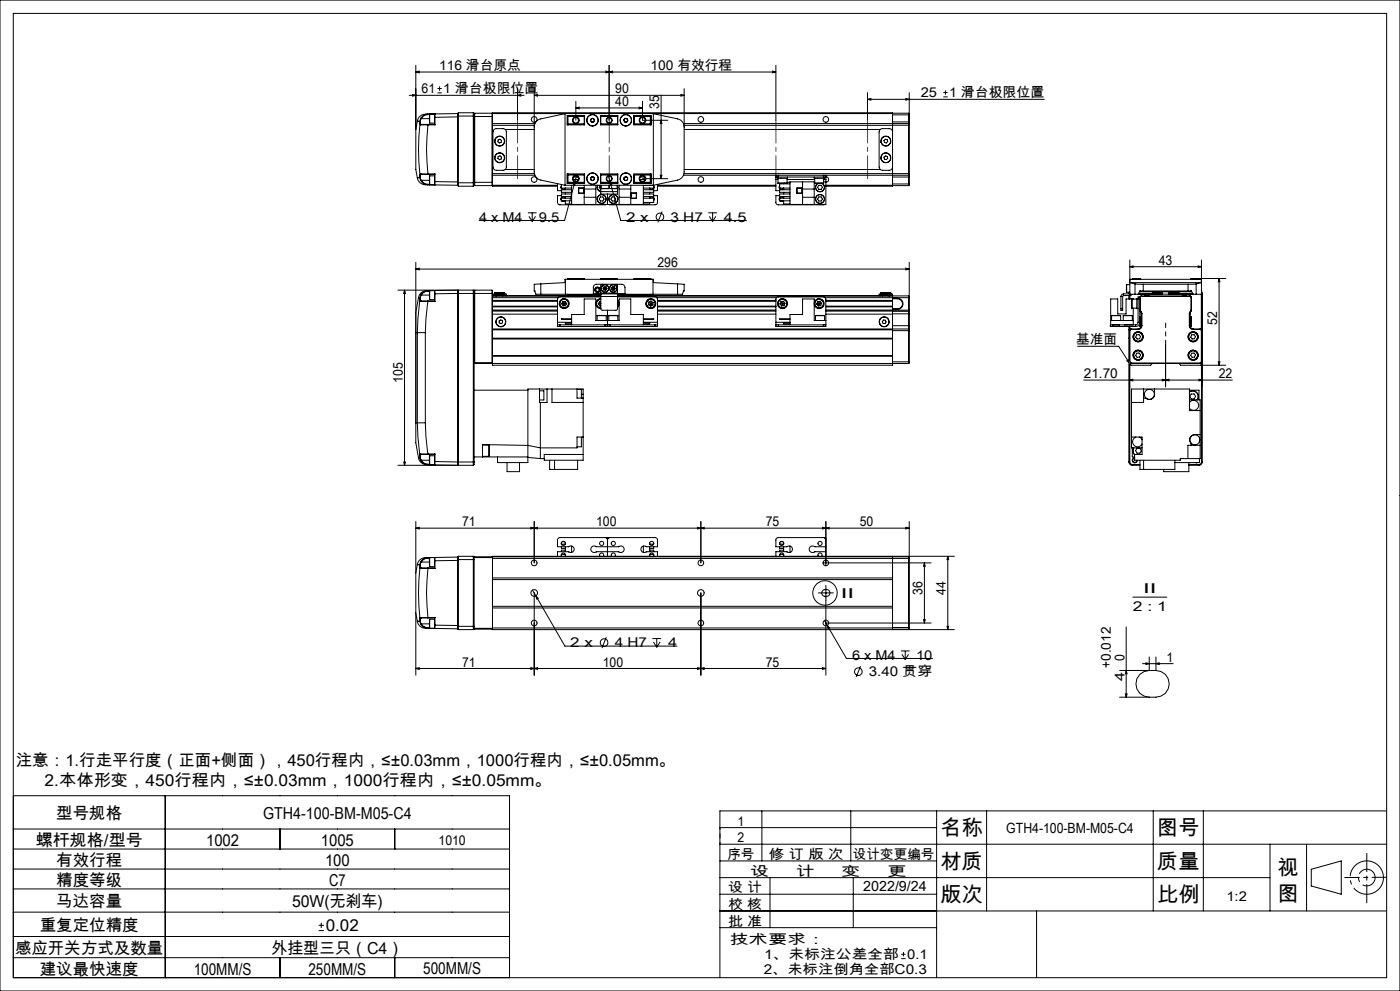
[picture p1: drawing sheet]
<svg xmlns="http://www.w3.org/2000/svg" width="420mm" height="297mm" viewBox="0 0 420 297" stroke-linecap="round" stroke-linejoin="round" font-family="sans-serif">
<g fill="none" stroke="#000" stroke-width=".3">
<path d="M0 0h420v297h-420zM4 4h412v289h-412zM124.7 19.6v19.2M182.7 19.6v16.5M232.8 19.6v16.5M122.8 28.6h34.4M123.8 28.3l.9 .3-.9 .2zM124.7 38.8v12l.5 2.5M124.7 21.6l1.1-.3v.5zM124.7 21.6h108.1M125.2 36.3h.1M125.2 36.3l.7 .1"/>
<path d="M125.2 36.3l-.5 2.5M125.9 36.4l.1 .8M126 37.2a67.5 67.5 0 0 0 0 15.1M126 37.2l.3 .2M126.1 36.4v.7M126.1 36.4h-.2M126.1 37.1l.3 .2M126.1 37.1l-.1 .1M126.2 35.5l-.3 .9M126.2 35.5l.2 .1M126.3 37.4h2.1M126.4 37.3h2"/>
<path d="M126.4 37.3l-.1 .1M126.4 35.6l-.3 .8M126.4 35.6h2.4M127.6 34.2a2.53 2.53 0 0 0-2.4 2.1M128.4 37.4a64.1 64.1 0 0 0 0 14.7M128.4 37.3v.1M128.4 34.2a2.45 2.45 0 0 0-2.2 1.3M128.4 34.2h-.8M128.4 34.2v.2M128.4 34.4l-.9 .1-1.1 1.1M128.4 37.4h2.1M128.4 37.3h2"/>
<path d="M128.8 34.3l-.4 .1M128.9 34.2v2.7M128.9 34.2h1.5v.2M128.9 36.9h1.5M130.4 34.3l.1-.2v1.1M130.4 35.2h.1M130.4 37.3l.1 .1M130.4 34.4v2.9M130.5 35.2v2.2M131.2 27.8h1.3M131.2 26.5h1.3M131.9 25.9v1.3"/>
<path d="M137.3 34v1M137.3 34v.8h4.9M137.3 35v19.5M137.3 35l-6.8 .2M137.3 34l-8.9 .2M137.5 33.8v22M137.5 33.8h4.5M137.5 33.8l-.2 .2M142 33.8v22M142 33.8l.2 .2M142.2 34v.9M142.2 34.9v19.7"/>
<path d="M142.2 34.9h5.5M142.4 33.9v21.7M142.4 33.9h5.2M142.4 33.9l-.2 .2M147.6 33.9v21.7M147.6 33.9l.1 .2M147.7 34v-.2h120.1v.2M147.7 34.1v.8M147.7 34v.1M147.7 34.9v19.7M147.7 37.6h12.6M147.7 37h12.8"/>
<path d="M147.7 34h120.1M148 39.2l-.3 .6M148.2 38.8l.5-.2h2.2a.97 .97 0 0 1 1 .9v10.6a.97 .97 0 0 1-1 .9h-2a1.02 1.02 0 0 1-1-.9v-10.6zM151.6 38.8h8.7M155.3 28.6l.9-.3v.5zM155.3 26.6v9.5M160.3 28.6l1-.3v.5zM160.3 26.6v24.9l.1 1 .6 .8 .7 .5 7.8 1.7M160.3 28.6h44.9M169.5 34.1l-7.8 1.7-1 .9-.4 1.4M169.5 34.1v21.4M169.6 34l-.1 .1"/>
<path d="M170.1 37h.2M170.1 34.6h5.3v2.8h-5.3zM170.3 34.9v2.5M170.3 34.9h5M170.4 34.8v2.5M170.4 37.3h5M170.4 34.8h5M170.4 34.8l-.1 .1M170.5 37.3v.1M172.8 32.3l.9-.2v.5zM172.8 30.4v5.7M172.8 32.3h20"/>
<path d="M175.3 34.8v2.5M175.3 37.1h-5l.1 .2M177.2 36.1l.3 .5M177.4 35.6l-.2 .5M178 35.5l-.6 .1M178 35.5l.3 .5M178.1 36.5l-.6 .1M178.3 36l-.2 .5M180.2 34.6h5.1v2.8h-5.1zM180.2 37.3h5.1M180.2 34.8h5.1M180.2 34.8v2.5"/>
<path d="M180.2 34.9h5M180.2 37.1h5M181.8 21.3l.9 .3-.9 .2zM182.7 21.6l1.1-.3v.5zM185.2 34.8v2.5M187.2 36l.2 .5M187.4 36.5l.6 .1M187.5 35.5l.6 .1M187.5 35.5l-.3 .5M188.1 35.6l.2 .5M188.3 36.1l-.3 .5M190.1 34.6h5.2v2.8h-5.2z"/>
<path d="M190.1 37.3h5M190.1 34.8h5M190.3 34.8v2.5M190.3 37.1h5l-.2 .2M191.7 32.1l1.1 .2-1.1 .3zM192.8 30.4v5.7h7.5M195.1 34.8v2.5M195.1 34.8l.2 .1h-5M195.1 37.3v.1M195.3 37h.1M195.9 34l.1 .1M196 34.1l7.7 1.7 1.1 .9 .4 1.4"/>
<path d="M196 34.1v21.4M198.3 28.5v25M198.3 36.1l.3 .9h-.5zM204.3 28.3l.9 .3-.9 .2zM205 37h67.6M205.2 26.6v24.9l-.1 1-.6 .8-.8 .5-7.7 1.7M205.2 38.8h58.9M231.7 21.3l1.1 .3-1.1 .2zM260.2 29.8l1.1-.3v.5zM260.2 27.8v8.3M260.2 29.8h53.1M267.8 39.5a1.02 1.02 0 0 0-1.1-.9h-1.9a1.02 1.02 0 0 0-1.1 .9v10.6a1.02 1.02 0 0 0 1.1 .9h1.9a1.02 1.02 0 0 0 1.1-.9"/>
<path d="M267.8 37v.6h-62.6M267.8 37.5v15.6M267.8 37v.5M267.8 36.5v.5M267.8 36.5h5v.7M267.8 34v2.5M267.8 33.9h4.8M271.7 29.5l1.1 .3-1.1 .2zM272.6 37v15.5M272.6 33.9v3.1M272.6 33.9l.2 .5h-5M272.6 37l.2 .2"/>
<path d="M272.8 37.2v.3h-5M272.8 27.8v24.2M283 29h1.3M283 27.7h1.3M283.6 27.1v1.3M125.2 53.3a2.52 2.52 0 0 0 2.4 2.1M125.2 53.3h.1M125.9 53.2h.2M125.9 53.2l.3 .9M125.9 53.2l-.7 .1M126 52.3l.1 .2M126 52.3l-.1 .9"/>
<path d="M126.1 53.2l.3 .8M126.1 52.5v.7M126.2 54.1a2.56 2.56 0 0 0 2.2 1.3M126.3 52.1h2.1M126.3 52.1l-.3 .2M126.3 52.1l.1 .2M126.4 52.3h2M126.4 52.3l-.3 .2M126.4 54l-.2 .1M126.4 54l1.2 1.1 .8 .1M126.4 54h2.4M127.6 55.4h.8"/>
<path d="M128.4 52.1v.2M128.4 55.2v.2M128.4 52.1h2.1M128.4 55.4l8.9 .1M128.4 52.3h2M128.4 55.2h.4M128.9 52.7v2.7M128.9 52.7h1.5M130.4 54.4h.1M130.4 52.3v2.9M130.4 55.2l-1.5 .2M130.5 54.4v1l-.1-.1"/>
<path d="M130.5 52.1l-.1 .2M130.5 52.1v2.3M130.5 54.4l6.8 .1M137.3 54.5v1M137.3 55.5l.2 .3M137.5 55.8h4.5M142.2 54.8h-4.9v.7M142.2 54.6v.9M142.2 55.5l-.2 .3M142.2 54.6h5.5M142.2 55.5l.2 .1M142.4 55.6h5.2"/>
<path d="M147.7 49.8l.3 .6M147.7 55.5v.3h19.6M147.7 54.6v.9M147.7 55.5h.1M147.7 52.5h12.8M147.7 52h12.6M147.7 55.5h19.6M147.7 55.5l-.1 .1M149.4 46.9l.6-.2 .4 .4v.6l-.6 .2-.4-.4zM149.4 41.9l.6-.2 .4 .4v.5l-.6 .3-.4-.4zM151.6 50.8h8.7M167.3 55v2.1h1.1"/>
<path d="M168.4 55.7l-.1 .7 .5 .5M168.4 58.6h-1.1v2.2l.6 .6 14-.1M168.4 56.4l.6 .4 .6-.4M168.4 59.4l.6-.4 .6 .4M168.4 55.3v1.1M168.4 59.4v.8M168.4 56.4h3.1M168.4 59.4h3.1M168.4 55.9v.4M168.4 59.5v.3M168.8 58.9l-.5 .4 .1 .8M169.2 58.9l.4 .3"/>
<path d="M169.5 55.5h26.5M169.6 56.6l-.4 .3M169.6 56.4v.5M169.6 57.6v.5M169.6 58.9v.5M170.1 54.9h.5M170.1 52.5h.2M170.1 52.1h5.3v2.8h-5.3zM170.1 53.4h.2M170.1 53.1h.2M170.3 52.1v2.5M170.3 54.6h5"/>
<path d="M170.3 54.6l.1 .2M170.4 52.3v2.5M170.4 52.3h5M170.4 54.8h5M170.4 52.3l-.1 .2h5M170.5 52.1v.2M170.6 54.9h-.1M170.6 54.8v.1M171.5 55.5v5.8h21.5v-5.8M171.5 54.8v.1M171.5 56.9h-3.1v.7h3.1M171.5 58.1h-3.1v.8h3.1"/>
<path d="M172 53.8h1.5M172.1 53.1h1.3M172.5 54.5v1.1l-.5-.2zM172.5 54.5l-3.1 11.6h-25.7M173 52.6l-.5 1.9M173.6 56.3h1.6v1.6h-1.6zM173.6 57.9v-1.5h1.5v1.5M175.3 52.3v2.6M175.3 55.5v5.8M175.3 56.7h3.5M175.3 59.1h3.5M177.2 53.3l.1 .6"/>
<path d="M177.3 53.9l.6 .2M177.7 53l.5 .2M177.7 53l-.5 .3M178.2 53.2l.1 .5M178.3 53.7l-.4 .4M178.8 55.5v5.8M179.1 56.1a1.41 1.41 0 0 0 1.1 1.4M179.2 56.1a1.27 1.27 0 0 0 1 1.3M179.3 55.5l-.2 .6M179.4 55.5l-.2 .6M180.1 55.5l-.3 .6 .4 .7M180.1 59h.8l.3 .7-.3 .6h-.8l-.3-.6z"/>
<path d="M180.2 52.1h5.1v2.8h-5.1zM180.2 52.3h5.1M180.2 54.8h5.1M180.2 57.4v.8h5v-.8M180.2 52.3v2.6M180.2 55.5v1.9M180.2 54.6h5M180.2 57.4h5M180.2 52.5h5M180.3 56.5h2.3M180.3 55.5v1M180.8 54.8v.1"/>
<path d="M182.2 58.2v3.1M182.5 52.7l.5 1.7M182.6 55.5v1M182.8 56.5h2.3M182.8 55.5v1M183 54.4l.5 .9-.5 .2zM183 54.4l3.2 11.7h37.7M183.7 59h.7l.3 .7-.3 .6h-.7l-.4-.6zM184.7 54.8v.1M185.1 55.5v1M185.2 55.6v1.1M185.2 55.8v.7"/>
<path d="M185.2 52.3v2.6M185.2 55.5v1.9M185.7 55.5v5.8M185.7 56.7h3.5M185.7 59.1h3.5M187.3 53.8l.4 .3M187.3 53.3v.5M187.7 52.9l.5 .4M187.7 52.9l-.4 .4M188.2 53.8l-.5 .3M188.2 53.3v.5M189.2 55.5v5.8"/>
<path d="M189.3 57.9h1.7v1.5h-1.7zM189.4 57.9h1.5v1.5h-1.5zM190.1 52.1h5.2v2.8h-5.2zM190.1 52.3h5M190.1 54.8h5M190.3 52.3v2.5M190.3 54.6h5l-.2 .2M192 53.8h1.5M192.1 53.1h1.3M192.8 53.5h7.5M193 54.8v.1M193 55.6h3.1v.8h-3.1"/>
<path d="M193 56.9h3.1v.7h-3.1M193 58.1h3.1v.8h-3.1M193 59.4h3.1v1.3h-3.1M193.9 54.9h.1M193.9 54.9h1.4M193.9 54.8v.1M194.9 56.6l.4 .3M194.9 58.9v.5l.6-.4 .6 .4M194.9 55.5h.1M194.9 57.6v.5M195.1 52.3v2.5M195.1 52.3l.2 .2h-5"/>
<path d="M195.1 52.1v.2M195.3 52.5h.1M195.3 53.4h.1M195.3 53.1h.1M195.3 58.9l-.4 .3M195.3 55.5l-.1 .1M195.7 58.9h.1a.73 .73 0 0 1 .3 1.2M195.7 55.5l.1 .1M196 55.5v.1M196.1 56.4l-.6 .4-.6-.4v.5M196.1 55.7l.1 .1a.74 .74 0 0 1-.5 1.1M196.1 58.6h1.1v2.2l-.6 .6-14-.1"/>
<path d="M196.1 59.5v.3M196.1 55.9v.4M197.2 55.2v1.9h-1.1M197.2 55.8h35.6M197.2 55.5h35.6M198.1 52.5h.5l-.3 1zM205 52.5h28.5M205.2 52h67.6M205.2 50.8h58.9M232.8 53.1h.7M232.8 53.1v.7M232.8 52.5v.6"/>
<path d="M232.8 53.8v3.3h1.1M232.8 53.8h.6M233.3 53.1v.3h3v-.3M233.4 54.9h.1M233.4 54.9h1.9M233.4 53.4v1.5M233.5 52.5v.6M233.5 52.5h13.5M233.5 53.1h13.5M233.9 55.7l-.1 .1a.74 .74 0 0 0 .5 1.1M233.9 58.6h-1.1v2.2l.6 .6 14-.1M233.9 59.4v.8"/>
<path d="M233.9 56.4h3.1M233.9 59.4h3.1M233.9 56.4l.6 .4 .6-.4v.5M234.3 58.9h-.1a.73 .73 0 0 0-.3 1.2M234.7 58.9l.4 .3M235.1 56.6l-.4 .3M235.1 58.9v.5l-.6-.4-.6 .4M235.1 54.9v.2M235.1 57.6v.5M235.3 54.9h.8M236.1 54.9h-.8M236.1 53.4v1.5"/>
<path d="M236.1 54.6h.9M236.1 53.8h8.3M237 55.1h-3.1v1.3M237 56.9h-3.1v.7h3.1M237 58.1h-3.1v.8h3.1M239 56.3h1.7v1.6h-1.7zM239.1 57.9v-1.5h1.5v1.5M240.8 54.5v6.8M240.8 56.7h3.5M240.8 59.1h3.5M244.3 53.1v.3h3v-.3M244.3 54.5v6.8"/>
<path d="M244.4 54.9h.1M244.4 54.9h1.9M244.4 53.4v1.5M245.4 54.9l-.5 .4-.2 .8M245.5 54.9l-.5 .4-.3 .8M245.6 55.5h.7l.4 .6-.4 .7h-.7l-.3-.7zM245.6 59h.7l.4 .7-.4 .6h-.7l-.3-.6zM246.3 54.9h.8M246.5 54.9a1.31 1.31 0 0 1 .2 2.3 1.31 1.31 0 0 1-2-1.1M246.6 54.9a1.35 1.35 0 0 1 .1 2.4 1.35 1.35 0 0 1-2-1.2M247 53.1h.8M247 52.5h25.6"/>
<path d="M247 52.5v.6M247.1 54.9h.1M247.1 53.4v1.5M247.1 54.5h.7M247.1 53.8h.7M247.8 52.9a.85 .85 0 0 1 .8 .9 .85 .85 0 0 1-.8 .8M247.8 53.1v.7M247.8 52.5v.6M247.8 53.8v7.5h-10.8v-6.8h7.4M247.8 55.5h20M265.2 42.1l.4-.4 .6 .2 .1 .5-.4 .5-.6-.2zM265.2 47.1l.4-.4 .6 .2 .1 .5-.4 .4-.6-.1z"/>
<path d="M267.8 55.5v.3h-20M267.8 53.1v2.4M267.8 55.6h4.8M267.8 55.1h5M267.8 53.1h5M272.6 52.5v3.1M272.8 52v.4M272.8 52.4v.7M272.8 55.1l-.2 .5M272.8 53.1v2M272.8 52.4l-.2 .1M124.7 78.6v48.1"/>
<path d="M158.4 63.8h2.6M158.7 64.8l1 1.6M159.7 63.8v2.6M160.7 64.8l-1 1.6M168.4 60.2h3.1M168.5 60.2l.5 .2 .5-.2M168.7 60.2h.6M169.6 60.2v.9h1.9M194.9 60.7v.4h-1.9M198.6 63.4l-1.3 3.2M212.5 63.8h2.6M212.8 64.8l1 1.6"/>
<path d="M213.8 63.8v2.6M214.7 64.8l-.9 1.6M233.9 60.2h3.1M234 60.2l.5 .2 .6-.2M234.2 60.2h.6M235.1 60.2v.9h1.9M272.8 78.6v14.4M338.9 79.9l1-.2v.5zM338.9 77.9v10.7M338.9 79.9h21.5M359.4 79.7l1 .2-1 .3zM360.4 77.9v10.3h-1.6"/>
<path d="M119.4 87h22.6M121.4 87v52.4M121.4 87l.2 .9h-.5zM124.7 80.6l1.1-.2v.5zM124.7 80.6h148.1M125.2 99.7h2.4M125.2 99.7v27M125.6 89.2l-.9 4.5v6h.5M125.6 89.2h.4M125.9 90.1l-.5 5.4-.2 4.2M125.9 90.1l.3 .2M126 89.2l-.1 .9"/>
<path d="M126.1 90l-.2 .1M126.1 90l.3 .2M126.1 89.2v.8M126.1 89.2h-.1M126.2 90.3h2.2M126.3 88.4l-.3 .8M126.3 88.4h.1M126.4 90.2h2M126.4 90.2l-.2 .1M126.4 88.4l-.3 .8M126.4 88.4h2.4M127.6 99.7v27"/>
<path d="M128.4 87.1a2.57 2.57 0 0 0-2.8 2.1M128.4 90.3l-.6 5.3-.2 4.1M128.4 87.1l8.9-.1v.9M128.4 90.2v.1M128.4 87.1a2.45 2.45 0 0 0-2.1 1.3M128.4 87.1v.1M128.4 87.2l-.8 .2-1.2 1M128.4 90.2h2M128.4 90.3h2.1M128.4 87.2h.4M128.9 87.1v2.7M128.9 87.1l1.5 .1"/>
<path d="M128.9 89.8h1.5M130.4 87.2l.1-.1v.9M130.4 87.2v3M130.4 88h.1M130.4 90.2l.1 .1M130.5 88v2.3M137.3 87.2l.2-.2v52.4l-.2-.2M137.3 87.9l-6.8 .1M137.3 87.9v50.6M137.3 87.9h10.4M142 87v52.4M142 87l.2 .2"/>
<path d="M142.4 87l-.2 .1v51.4M142.4 87v21.7M142.4 87h5.2M147.6 87v21.7M147.6 87l.1 .9M147.7 98.6v.2M147.7 98.8v10.7h120.1v-10.7M147.7 87.9v10.7M147.7 98.6h124.9M147.7 98.8h120.1M147.7 92h19.6M147.7 91.9h19.6"/>
<path d="M147.7 90h19.6M147.7 90.1h19.6M147.7 90.2h19.6M147.7 91.8h19.6M147.7 89.2h19.8M147.7 92.9h19.6M147.7 93.2h19.6M147.7 94.2h19.6M148.4 88.1l.1 .1M148.4 87.8h3M148.4 88.1h3M148.4 87.8v.3"/>
<path d="M148.8 88.6v.1M148.9 88.2v.4h-1.2l32.5 .1M148.9 88.2h-1v.4M148.9 88.2h2M149.8 96.2l.4-.3 .5 .2v.6l-.4 .3-.5-.2zM150.9 88.2v.4h.7M150.9 88.2h1v.4M151.4 88.1l-.1 .1M151.4 87.8v.3M162.2 85.1l-1.9 .1v2h.2a.91 .91 0 0 0 .3 .9 .91 .91 0 0 0 1 .1h.4M162.2 88.2h18M162.2 85.1l7.3-.4v-1h26.5v1l7.3 .4"/>
<path d="M162.2 85.1v3.1M167.3 97.4h.7M167.3 97.4v.5h.7M167.3 96.6v.8M167.3 96.6h4.2M168 97.4h13.5M168 97.9h13.5M168 97.4v.5M168.5 91l.4 .6M168.5 91h1.5M168.9 90.3h.7M168.9 91.6h.7"/>
<path d="M168.9 90.3l-.4 .7M168.9 90.3l.4 .7M169.3 91l.3 .6M169.3 91l-.4 .6M169.6 83.7v4.5M169.6 90.3l.4 .7M169.6 90.3l-.3 .7M170 91l-.4 .6M170.3 83.6h5M170.3 83.6v.1M170.3 88.2v.4M170.3 88.3h9.9"/>
<path d="M170.4 83.5h4.9v.2M170.4 83.5v.2M170.4 88.2v.4M170.4 83.5l-.1 .1M171.5 96.7h-1.9v.3h1.9M171.5 97.4v-3.1h3.8v-4.7h3.5v6.5h6.9v-6.5h3.5v4.7h3.8v3.1M171.5 95.6h-3.1l3.1 .1M178 88.2v-2a.96 .96 0 0 1 1-1h7.5a.96 .96 0 0 1 1 1v2M178 88h9.5M179.1 94.6h2.8M179.1 94.6v1.5M179.2 94.5h.1"/>
<path d="M179.2 94.5l2.7 .1M179.5 91h.7M179.5 91l.4 .6M179.9 90.3h.3M179.9 91.6h.3M179.9 90.3l-.4 .7M179.9 90.3l.3 .7M180.2 87.8v1.1M180.2 89.5a1.5 1.5 0 0 0-1.5 1.5 1.5 1.5 0 0 0 1.5 1.5M180.2 89.6a1.36 1.36 0 0 0-1.3 1.4 1.36 1.36 0 0 0 1.3 1.4M180.2 89l-12.6 .1-.3 .5v7M180.2 89.7a1.29 1.29 0 0 0-1.2 1.3 1.29 1.29 0 0 0 1.2 1.3"/>
<path d="M180.2 83.7v-.2h5v.2M180.2 88.9h5M180.2 88.9v3.6M180.2 87.8h5M180.2 91l-.3 .6M180.2 83.6h5M180.8 85.2l-.6 .5v2.1M180.9 86.4l.6 .1M180.9 86.4l.2 .5M181.1 86.9l.6 .1M181.3 85.9l.6 .1M181.3 85.9l-.4 .5"/>
<path d="M181.3 85.9l.2 .6M181.5 97.4h1.5M181.5 97.9h.7M181.5 86.5l.2 .5M181.5 86.5h.6M181.5 86.5l-.4 .4M181.5 97.4v.5M181.9 94.6v1.5M181.9 86l.2 .5M181.9 86l-.4 .5M182.1 86.5l-.4 .5M182.2 97.9h.8"/>
<path d="M182.2 93v4.9M182.6 94.6h2.7M182.6 94.6v1.5M183 97.4h13.5M183 97.9h13.5M183 97.4v.5M183.4 86.4l.2 .5M183.4 86.4l.6 .1M183.6 86.9l.6 .1M183.8 85.9l.6 .1M183.8 85.9l-.4 .5M183.8 85.9l.2 .6"/>
<path d="M184 86.5l.2 .5M184 86.5h.6M184 86.5l-.4 .4M184.4 86l.2 .5M184.4 86l-.4 .5M184.6 86.5l-.4 .5M184.7 85.2l.5 .4v2.2M185.2 88.9v3.7l-.2 .3-4.3 .1-.5-.5M185.2 87.8v1.1M185.2 89.9h.1a1.52 1.52 0 0 1-.1 2.2M185.2 90.1a1.3 1.3 0 0 1 0 1.8M185.2 89l11.7 .1 .3 .5v7"/>
<path d="M185.2 90.2l.1 .1a1.21 1.21 0 0 1-.1 1.5M185.2 88.6l87.4 .1M185.2 88.2h18.1M185.2 88.3h10.1M185.3 94.5l-2.7 .1M185.3 94.5v.1M185.3 94.6v1.5M190.3 83.6h5M193 96.7h1.9v.3h-1.9M193 95.6h3.1l-3.1 .1M193 96.6h4.2M194.6 91.3l.6 .5"/>
<path d="M194.6 90.6v.7M194.6 90.6l.7 .4M195.1 83.5h-4.8v.2M195.1 83.5v.2M195.1 88.2v.4M195.1 83.5l.2 .1M195.3 91l-.1 .8M195.3 91l.6 .4M195.3 91l-.7 .3M195.3 83.6v.1M195.3 88.2v.4M195.3 90.2l-.7 .4"/>
<path d="M195.3 90.2l.6 .5M195.3 90.2v.8M195.9 91.4l-.7 .4M195.9 83.7v4.5M195.9 90.7v.7M195.9 90.7l-.6 .3M196.5 97.4h.7M196.5 97.4v.5M197 89.2h36M197.2 97.4v.5h-.7M197.2 96.6v.8M197.2 92h35.6"/>
<path d="M197.2 91.9h35.6M197.2 90h35.6M197.2 90.1h35.6M197.2 90.2h35.6M197.2 91.8h35.6M197.2 92.9h35.6M197.2 93.2h35.6M197.2 94.2h35.6M203.3 85.1l1.9 .1v2h-.2a.92 .92 0 0 1-.3 .9 .92 .92 0 0 1-1 .1h-.4M203.3 85.1v3.1M232.8 97.4v.5h.7M232.8 97.4h.7"/>
<path d="M232.8 96.6v-7l.3-.5 14.1-.1 .3 .2 .3 .5v8.2h-.8M232.8 96.6v.8M232.8 96.6h4.2M233.5 97.4h13.5M233.5 97.4v.5M233.5 97.9h13.5M234 91.1l.5 .6M234.3 90.4l-.3 .7M234.3 90.4l.4 .6M234.7 91l-.7 .1M234.7 91l.5 .6M234.7 91l-.2 .7"/>
<path d="M235.1 90.3l.4 .6M235.1 90.3l-.8 .1M235.1 90.3l-.4 .7M235.2 91.6l-.7 .1M235.5 90.9l-.3 .7M235.5 90.9l-.8 .1M237 96.7h-1.9v.3h1.9M237 95.6h-3.1l3.1 .1M244.7 94.6h2.7M244.7 94.6v1.5M244.7 94.5h.1M244.7 94.5l2.7 .1"/>
<path d="M245 91.1l.5 .6M245.3 90.4l-.3 .7M245.3 90.4l.4 .6M245.7 91l-.7 .1M245.7 91l.5 .6M245.7 91l-.2 .7M246.1 90.3l.4 .6M246.1 90.3l-.8 .1M246.1 90.3l-.4 .7M246.2 91.6l-.7 .1M246.5 90.9l-.3 .7M246.5 90.9l-.8 .1"/>
<path d="M247 97.4h.8M247 97.4v.5M247.4 94.6v1.5M247.8 92h20M247.8 91.9h20M247.8 90h20M247.8 90.1h20M247.8 90.2h20M247.8 91.8h20M247.8 96.1h-3.5v-6.5h-3.5v4.7h-3.8v3.1M247.8 92.9l25 .1M247.8 93.2h20"/>
<path d="M247.8 94.2h20M264.3 88.1v.1M264.3 87.8h3M264.3 88.1h3M264.3 87.8v.3M264.3 87.8h.1M264.8 88.2v.4h-.7M264.8 88.2h-1.1v.4M264.8 88.2h1.9M265 95.9l.6 .1 .2 .5-.3 .5-.6-.1-.2-.5zM266.7 88.2v.4h1.1M266.7 88.2h1.1v.5"/>
<path d="M267.3 88.1l-.1 .1M267.3 87.8v.3M267.8 94.2v4.6M267.8 88.7v4.6M267.8 93.3v.9M267.8 99.1h5M267.8 97.6h5M267.8 89.4h1.4M267.8 92.7h1.4M267.8 89.5h1.4M267.8 93.3h4.8M267.8 92.5h1.4"/>
<path d="M267.8 94h5M269.2 89.4a1.66 1.66 0 0 1 1.7 1.6 1.66 1.66 0 0 1-1.7 1.7M269.2 89.5a1.5 1.5 0 0 1 1.6 1.5 1.5 1.5 0 0 1-1.6 1.5M269.2 89.4v.1M269.2 92.5v.2M271.7 80.4l1.1 .2-1.1 .3zM272.6 98.6v10.3M272.6 93.3v5.3M272.6 88.7v4.6M272.6 88.7l.2 .5h-25.3M272.6 98.6l.2 .1M272.8 98.7v.4"/>
<path d="M272.8 97.6v1.1M272.8 93v.2M272.8 93.2v.8M272.8 94v3.6M272.8 99.1v9.3M272.8 93.2l-.2 .1M333.2 97.4l-.1 .5h.7M333.2 97.4h7.5M333.2 96.1h6.8M333.5 94.6h2.7M333.5 94.6v1.5M333.8 97.9h2"/>
<path d="M333.8 97.4v.5M335.8 97.9h1.5M335.8 97.4v.5M336.2 94.6v1.5M336.3 92.5v.5h.5v-.5M336.3 88.9h.5M336.3 92.5h.5M336.3 88.9v3.6M336.8 88.9v3.6M337 94.6h2.7M337 94.6v1.5M337 88.1l-.4 .1-.3 .7"/>
<path d="M337 88.6l-.2 .3M337 88.1h1.9M337 88.1v.5M337 88.6h1.9M337.3 97.9h3.4M337.3 97.4v.5M338 85.3v2.3M338 87.6h.9M338 85.3h.9M338.7 87.9h.2M338.7 87.9v.2M338.7 88.6v1"/>
<path d="M338.7 97.9v40.6M338.7 87.6v.3M338.8 88.6v1M338.8 97.9v.7M338.8 99.1v9.3M338.8 99.1h.2M338.9 87.6l-.1 .5M338.9 83.7h.1M338.9 88.2h1.6M338.9 83.7h21.5M339 88.6v1M339 97.9v.7"/>
<path d="M339 99.1v9.3M339.3 98.7l-.3 .4M339.3 98.7h-.2l-.3 .4M339.3 98.7h2.1M339.5 89.6l.1 2.8zM339.6 88.2l-.7 .4M339.6 92.4h1.4M339.7 83.6h2.5M339.7 83.6v.1M339.7 94.6v1.5M339.8 83.5h2.2M339.8 83.5v.2"/>
<path d="M339.8 83.5l-.1 .1M340 89.6h.1M340 92.4v5M340.5 85.1l2.5 .1M340.5 88.2h.9M340.5 85.1v3.1M340.7 97.4v.5M341 89.6h-3.2v4.5h-2.5v-4.5h-2.1v7.8M341.4 98.6h-2.5l-.2 .2M341.4 89.5h-.4v3h.4M341.4 96.6l-.1 .4-.6 .4M341.4 88.2h2"/>
<path d="M341.4 96.6h.5M341.4 89.7h.5M341.4 89.7v6.9M341.4 98.6v.1M341.5 88h4.2M341.9 96.6a1.33 1.33 0 0 1-1.2 1.3M341.9 89.2v-.2h-.5v.7M341.9 89.2h.2M341.9 89.2v7.4M342 83.5v.2M342 87.2v.3M342 87.5h15.3"/>
<path d="M342 83.5l.2 .1M342.1 95v3M342.1 95h.2M342.1 98h.2M342.1 93l.1 .2M342.1 93.3l.3 .7M342.1 93v.3M342.1 89.2v3.8M342.2 93.4l.2 .5-.1 4.1M342.2 87.2l-.2 .3M342.2 93.2l.4 .8M342.2 83.6v.1"/>
<path d="M342.2 93.2l-.1 .1M342.3 95h.1M342.3 95v3M342.4 88.7l-.4 .2-.1 .3M342.4 88.9l-.3 .3M342.4 88.7l-.5 .5M342.4 97.6a1.02 1.02 0 0 1-1 1M342.4 88.7h14.5M342.4 88.9h14.5M342.4 97.6h.2M342.4 94h.2M342.4 88.7v.2"/>
<path d="M342.4 94v3.6M342.6 97.6a1.14 1.14 0 0 1-1.2 1.1M342.6 94v3.6M343 87.2h-.3a1.02 1.02 0 0 0-1.3 1M343 85.2h13.4M343 87.2h13.4M343 85.2v2M343.4 88.2h1v.4h-1zM343.7 88.6v.1M344.4 88.2h10.5M344.7 88.6v.1M345.7 87.8h3"/>
<path d="M345.7 88.1l.1 .1M345.7 88.1h3M345.7 87.8v.3M348.7 88.1l-.1 .1M348.7 87.8v.3M350.7 87.8h3M350.7 88.1l.1 .1M350.7 88.1h3M350.7 87.8v.3M353.7 88.1l-.1 .1M353.7 88h4.2M353.7 87.8v.3"/>
<path d="M354.7 88.6v.1M354.9 88.2h1v.4h-1zM355.7 88.6v.1M355.9 88.2h2M356.4 87.2h.3a1.01 1.01 0 0 1 1.2 1M356.4 85.2v2M356.8 97.6a1.09 1.09 0 0 0 1.1 1.1M356.8 97.6h.1M356.8 94h.1M356.8 94v3.6M356.9 88.7l.4 .1 .1 .4M356.9 88.9l.4 .3"/>
<path d="M356.9 97.6a.96 .96 0 0 0 1 1M356.9 88.7l.5 .5M356.9 88.7v.2M356.9 94v3.6M357 95h.1M357 95v3M357 95h.3M357 98h.3M357.2 93.2l-.4 .8M357.2 93.2l.1 .1M357.2 83.6h2.5M357.2 83.6v.1"/>
<path d="M357.2 93.4l-.2 .6v4M357.2 87.2l.1 .3M357.3 93.3l-.4 .7M357.3 95v3M357.3 93l-.1 .2M357.3 89.2h.1M357.3 93h.1M357.3 89.2v3.8M357.3 83.5v.2M357.3 87.2v.3M357.3 83.5l-.1 .1M357.4 93l-.1 .3"/>
<path d="M357.4 89.2v3.8M357.9 98.6h2.6l.2 .2M357.9 88.2h.9M357.9 98.7h2.1M357.9 98.6v.1M358.8 85.1l-2.4 .1M358.8 85.1v3.1M359.7 83.6v.1M359.7 83.6l-.2-.1v.2M360 98.7l.4 .4M360 98.7h.3l.2 .4M360.4 99.1h.1"/>
<path d="M360.4 84.7h-21.5l1.6 .4M360.4 84.7l-1.6 .4M360.4 83.7v1M360.4 88.2v10.4M360.4 99.1v9.3M360.4 87.3l.3 .6M360.4 87.5l.1 11.1M360.4 87.9h.3M360.5 99.1v9.3M360.7 87.9v50.6M365.7 83.5l.3 1h-.5zM365.7 83.5v26"/>
<path d="M367.7 83.5h-10.4M142.2 116.9h16.2M142.4 108.7l-.2 .2h130.4M142.4 108.7h5.2M147.6 108.7l.1 .2M147.7 101.3h120.1M147.7 101.6h120.1M147.7 106.7h120.1M147.7 106.6h120.1M161.9 117.1h1.3v2.8h-1.3M161.9 116.6v4h2.2v-4M165.6 116.6v4h9.3"/>
<path d="M173.1 116.7h1.3v2.6M173.1 116.6v2.7h1.8M174.4 118.2h.5M174.9 118.2v1.1M174.9 119.3v18.6h-11.6v-1.7h11.6M174.9 118.2v-1.6h-16.5v22h-9.1v-1.7M267.8 108.4h5M272.8 108.4l-.2 .5M323.3 103.8h12.3l3.2 5M325.1 113.9h44.6M338.1 108.1l.4-.3 .3 1zM338.7 101.3l.1 .2"/>
<path d="M338.8 108.4l.5 .5M338.8 108.4h.2M338.8 113.9l1-.2v.5zM338.9 109v29.5M339 108.4l.3 .4M339.3 108.9h20.7M339.3 108.8h20.7M339.3 108.8v.1M341 100.4l.7-.1 .5 .6-.3 .6-.8 .1-.4-.6zM341 105.9l.7-.1 .5 .6-.3 .6-.8 .1-.4-.6zM343.1 116.6v4h-3.7M345.7 108.9l-.5 .6h-5.9l-.5-.6v7"/>
<path d="M346.4 118.2a1.53 1.53 0 0 1-1 1.4 1.53 1.53 0 0 1-1.7-.3h-.6M346.4 116.6v1.6M348.7 113.7l1 .2-1 .3zM349.7 113.9l1-.2v.5zM349.7 103.4v12.5M353.7 108.9l.5 .6h13.5M356.8 117.4a1.71 1.71 0 0 1 2.2 .2 1.71 1.71 0 0 1 .2 2.2M356.8 117.5a1.65 1.65 0 0 1 2.2 .2 1.65 1.65 0 0 1 .1 2.1M356.8 119.8h3.2v17.6h-5.9v.5h-13.7v-1.7h2.2v-5.2h-3.2M356.8 116.9h2.9v2.9M357.4 118.1h.8l.5 .7-.5 .8h-.8l-.5-.8zM357.5 105.9l.7-.1 .4 .6-.2 .6-.8 .1-.4-.6z"/>
<path d="M357.5 100.4l.7-.1 .4 .6-.2 .6-.8 .1-.4-.6zM359.7 113.7l1 .2-1 .3zM360 108.8v.1M360.4 108.4l-.4 .4M360.4 108.4h.1M360.4 109.2v29.3M360.5 108.4l-.5 .5M360.5 106.5l.2 .1M360.7 101.3l-.2 .2M360.7 108.9l-.5 .6M365.5 108.4h.5l-.3 1.1zM119.4 139.4h22.6"/>
<path d="M121.1 138.5h.5l-.2 .9zM124.7 126.7v6l.9 4.5M124.7 126.7h.5M125.2 126.7l.2 4.2 .5 5.4M125.2 126.7h2.4M125.6 137.2a2.66 2.66 0 0 0 2.8 2.1M125.9 136.3l.2 .1M125.9 136.3l.1 .9M126 137.2h.1M126 137.2l.3 .8M126 137.2h-.4M126.1 136.4v.8"/>
<path d="M126.1 137.2l.3 .7M126.2 136.1h2.2M126.2 136.1l-.3 .2M126.2 136.1l.2 .1M126.3 138a2.56 2.56 0 0 0 2.1 1.3M126.4 136.2h2M126.4 136.2l-.3 .2M126.4 137.9l-.1 .1M126.4 137.9l.5 .7 1.5 .5M126.4 137.9h2.4M127.6 126.7l.2 4.1 .6 5.3M128.4 136.1v.1"/>
<path d="M128.4 139.1v.2M128.4 136.1h2.1M128.4 136.2h2M128.4 139.1l.4 .1M128.9 136.6v2.7M128.9 136.6h1.5M130.4 136.2v3.1h-1.5M130.4 138.3h.1M130.5 138.3v1l-.1-.1M130.5 136.1l-.1 .1M130.5 136.1v2.2M130.5 138.3l6.8 .2"/>
<path d="M137.3 138.5v.9l-8.9-.1M137.3 138.5h4.9M142.2 138.5v.7l-.2 .2M142.2 136.9h16.2M144.7 136.8h2M144.7 133.4h2M146.7 133.4v3.4M152.1 138.6v2.8h3.8v-2.8M158.4 137.1l3.7 .3M162.1 120.6v16.8M162.1 137.4h1.2M164.9 137.9v2.8h8.4v-2.8"/>
<path d="M166.4 137.9v2.8M174.4 131v2.9h-1.3M174.9 131h-1.8v3.2h-11l-3.7-.7-13.7-.3v3.7M338.7 138.5a1.02 1.02 0 0 0 1 .9M338.7 138.5h.2M338.9 138.5l.3 .5 .5 .2M339.7 139.4h2.3M339.7 134.2v2.7h.7M339.7 139.2v.2M339.7 139.2h2.3M340.1 134.2a1.74 1.74 0 0 0 .3 2.1l-.3-.3a1.64 1.64 0 0 1 0-1.8M340.4 137.2a.77 .77 0 0 0-.7 .8 .77 .77 0 0 0 .8 .7 .77 .77 0 0 0 .7-.8"/>
<path d="M340.4 137.3a.62 .62 0 0 0-.6 .7 .62 .62 0 0 0 .7 .6 .62 .62 0 0 0 .6-.7M340.7 131a1.5 1.5 0 0 0-.5 2.4 1.5 1.5 0 0 0 2.4-.3M341.1 134.3h.9l.4 .8-.4 .7h-.9l-.4-.7zM341.8 131l.8 .8M342 137.9v2.8h10.5v-2.8M343.1 137.9v2.8M356.7 139.4h3M356.7 138.6v2.8h-7.6v-.7M356.7 139.2h3M356.8 120.7a1.5 1.5 0 0 1 2.3-.3 1.5 1.5 0 0 1 0 2.2 1.5 1.5 0 0 1-2.3-.3M358.6 138.6h.6M359.7 139.2v.2"/>
<path d="M359.8 137.4v1.2h-7.3M360 130.2h-1.5a1.56 1.56 0 0 0-1.5 1 1.56 1.56 0 0 0 .3 1.7v.6M360 123h-3.2v-6.4h-17.4v17.6h3.2M360 133.5h-3.6v3.9M360.4 138.5l-.2 .5-.5 .2M360.4 138.5h.3M360.7 138.5a.96 .96 0 0 1-1 .9M124.7 158.3l1.1-.3v.5zM124.7 156.3v15.4M159.2 158l1.1 .3-1.1 .2zM160.3 158.3l1-.3v.5zM160.3 156.3v12.4"/>
<path d="M209.3 158l1 .3-1 .2zM210.3 156.3v12.4M210.3 158.3l.9-.3v.5zM246.7 158l1.1 .3-1.1 .2zM247.8 158.3l.9-.3v.5zM247.8 156.3v13.2M271.7 158l1.1 .3-1.1 .2zM272.8 156.3v31.8M272.8 158.3h-148.1M124.7 171.7v12M125.2 169.2h.1M125.2 169.2l.7 .1"/>
<path d="M125.2 169.2l-.5 2.5M125.9 169.3l.1 .8M126 170.1a67.8 67.8 0 0 0 0 15.2M126 170.1l.3 .3M126.1 169.3v.7M126.1 169.3h-.2M126.1 170l-.1 .1M126.1 170l.3 .2M126.2 168.4l-.3 .9M126.2 168.4h.2M126.3 170.4h2.1M126.4 170.2h2"/>
<path d="M126.4 170.2l-.1 .2M126.4 168.4l-.3 .9M126.4 168.4h2.4M127.6 167.1a2.44 2.44 0 0 0-2.4 2.1M127.6 167.1h.8M128.4 170.4a64.1 64.1 0 0 0 0 14.7M128.4 170.2v.2M128.4 167.1a2.45 2.45 0 0 0-2.2 1.3M128.4 167.1v.1M128.4 167.2l-.9 .2-1.1 1M128.4 170.4h2.1M128.4 170.2h2"/>
<path d="M128.4 167.2h.4M128.8 168.4l.1 1.4M128.9 167.1l-.1 1.3M128.9 167.1l1.5 .1M128.9 167.1v2.7M128.9 169.8h1.5M130.4 167.2l.1-.1v1M130.4 170.2l.1 .2M130.4 168.1h.1M130.4 167.2v3M130.5 168.1v2.3M137.3 167v1"/>
<path d="M137.3 167v.7h4.9M137.3 168v19.5M137.3 168l-6.8 .1M137.3 167l-8.9 .1M137.5 166.7v22M137.5 166.7h4.5M137.5 166.7l-.2 .3M142 166.7v22M142 166.7l.2 .3v.7M142.2 167.7v20M142.2 167.1h5.5M142.2 167h5.5"/>
<path d="M147.7 173.2h120.1M147.7 173.7h120.1M147.7 166.9h124.9M159.7 176.8l1.1 1.8M160.3 177.7v24.6M160.8 178.6l.7 .7-.5 .3zM160.8 178.6l8.7 15h33.6M167.3 166.7v-1.4h3.2a1.04 1.04 0 0 0 1.5 0 1.04 1.04 0 0 0 0-1.4 1.04 1.04 0 0 0-1.5 0h-3.2v-2.2l.2-.4 .4-.2h13.7l.5 .3 .1 .5 .3-.6 .3-.2h13.8l.5 .3 .1 2.5h-3.2a1.02 1.02 0 0 0-1.4 0 1.02 1.02 0 0 0 0 1.4 1.02 1.02 0 0 0 1.4 0h3.2v1.4M168.4 162.7v.3l1.2 .1M168.4 163.9v.5h1.2M168.4 166.2v.3M168.4 166.2h1.2"/>
<path d="M168.5 166.7a.63 .63 0 0 1 .5-1 .63 .63 0 0 1 .5 1M168.7 162.3h.6M169.6 162.7v.3M169.6 163.9v1.4M169.6 166.2v.3M169.6 164.9h-1.2v.4M171.5 163.7v1.9M177.5 163.9a1.13 1.13 0 0 1 1.5 0h6.5a1.03 1.03 0 0 1 1.4 0 1.03 1.03 0 0 1 0 1.4 1.03 1.03 0 0 1-1.4 0h-6.5a1.01 1.01 0 0 1-1.4 0 1.01 1.01 0 0 1-.1-1.4zM180 166.7a.63 .63 0 0 1 .5-1 .63 .63 0 0 1 .5 1M181.9 161.2h.7M182.2 161.2v5.5M183.5 166.7a.63 .63 0 0 1 .5-1 .63 .63 0 0 1 .5 1"/>
<path d="M193 163.7v1.9M194.9 162.7v.3l1.2 .1M194.9 163.9v1.4M194.9 166.2v.3M194.9 164.9h1.2v.4M194.9 166.2h1.2M195 166.7a.63 .63 0 0 1 .5-1 .63 .63 0 0 1 .5 1M196.1 162.7v.3M196.1 163.9v.5h-1.2M196.1 166.2v.3M210.3 177.7v24.6M233.9 162.7v.4l1.2-.1v-.3"/>
<path d="M233.9 163.9v.5h1.2M233.9 166.2v.3M233.9 166.2h1.2M234 166.7a.63 .63 0 0 1 .5-1 .63 .63 0 0 1 .5 1M234.2 162.3h.6M235.1 163.9v1.4M235.1 166.2v.3M235.1 164.9h-1.2v.4M237 163.7v1.9M245.5 166.7a.63 .63 0 0 1 .5-1 .63 .63 0 0 1 .5 1M246.5 177.7h2.5M246.8 177a1.2 1.2 0 0 1 1.6-.2 1.2 1.2 0 0 1 .3 1.6 1.2 1.2 0 0 1-1.6 .2 1.2 1.2 0 0 1-.3-1.6z"/>
<path d="M247.4 161.2h.4M247.8 176.5v2.5M247.8 161.9l-.3-.6-.3-.2h-13.8l-.5 .3-.1 2.5h3.2a1.02 1.02 0 0 1 1.4 0 1.02 1.02 0 0 1 0 1.4 1.02 1.02 0 0 1-1.4 0h-3.2v1.4M247.8 163.9h-3.3a1.03 1.03 0 0 0-1.4 0 1.03 1.03 0 0 0 0 1.4 1.03 1.03 0 0 0 1.4 0h3.3M247.8 179.9v22.4M267.8 166.7v22M272.6 166.9v21.7M272.6 166.9l.2 .5h-125.1M277.3 168.7v18M277.3 168.7l.3 1h-.5zM279.3 168.7h-32.4M284.3 166.7l.3 1h-.5z"/>
<path d="M284.3 166.7v22M286.3 166.7h-138.6v22h138.6M339.9 179h10.2M124.7 183.7v18.6M124.7 183.7l.5 2.5M125.2 186.2a2.44 2.44 0 0 0 2.4 2.1M125.2 186.2h.1M125.9 186.1l.2 .1M125.9 186.1l.3 .9M125.9 186.1l-.7 .1M126 185.3l.1 .1M126 185.3l-.1 .8"/>
<path d="M126.1 186.2l.3 .8M126.1 185.4v.8M126.2 187a2.56 2.56 0 0 0 2.2 1.3M126.3 185.1h2.1M126.3 185.1l-.3 .2M126.3 185.1l.1 .1M126.4 185.2h2M126.4 185.2l-.3 .2M126.4 187h-.2M126.4 187l.5 .6 1.5 .6M126.4 187h2.4M127.6 188.3h.8"/>
<path d="M128.4 185.1v.1M128.4 188.2v.1M128.4 188.2h.4M128.4 185.1h2.1M128.4 188.3l8.9 .2M128.4 185.2h2M128.8 187l.1 1.3M128.9 185.6l-.1 1.4M128.9 185.6v2.7M128.9 185.6h1.5M130.4 187.4h.1M130.4 185.2v3"/>
<path d="M130.4 188.2l-1.5 .1M130.5 187.4v.9l-.1-.1M130.5 185.1l-.1 .1M130.5 185.1v2.3M130.5 187.4l6.8 .1M137.3 187.5v1M137.3 188.5l.2 .2M137.5 188.7h4.5M142.2 187.7h-4.9v.8M142.2 187.7v.8l-.2 .2M142.2 188.3h5.5M142.2 188.4h5.5"/>
<path d="M147.7 188.2h120.1M147.7 182.2h120.1M147.7 181.7h120.1M181.9 191l-1.3 3.2M195.7 191.4h2.6M196 192.4l1 1.6M197 191.4v2.6M198 192.4l-1 1.6M247.3 186l.9 1.4M247.8 186.7h31.5M248.2 187.4l.7 .8-.4 .2zM248.2 187.4l5.7 9.9h25.9"/>
<path d="M258.2 199.7l-1.3 3.2M267.8 188.6h4.8M267.8 188.1h5M270.3 195.1h2.6M270.6 196.1l1 1.6M271.6 195.1v2.6M272.6 196.1l-1 1.6M272.8 188.1l-.2 .5M277.1 185.7h.5l-.3 1zM284.1 187.7h.5l-.3 1zM337.9 187.9v21M342.8 198.9h9.1"/>
<path d="M343.8 198.6l1 .3-1 .2zM344.8 196.9v4a4 4 0 0 0-4 4 4 4 0 0 0 4 4M346.8 198.9l1-.3v.5zM346.8 196.9v4M124.7 200.3l1.1-.2v.5zM124.7 200.3h123.1M159.2 200.1l1.1 .2-1.1 .3zM160.3 200.3l1-.2v.5zM209.3 200.1l1 .2-1 .3zM210.3 200.3l.9-.2v.5zM246.7 200.1l1.1 .2-1.1 .3zM337.6 208h.5l-.2 .9z"/>
<path d="M337.9 200.9l.2 1h-.5zM346.8 200.9a4 4 0 0 1 4 4 4 4 0 0 1-4 4h-10.9M346.8 200.9h-10.9M4 238.5h148.9v54.5M49.6 238.5v54.5M4 248.5h148.9M4 254.5h148.9M84 248.5v6M118.4 248.5v6M216 253h200M216 248h65M216 258h65"/>
<path d="M228.6 243v15M255.2 243v15M281 243v50M296 243v30M346 243v30M361 243v30M381 253v20M392 253v20M416 243h-200v50M4 260.5h148.9M4 266.4h148.9M4 273.4h148.9"/>
<path d="M95.6 278.9h1.6M95.6 277.3h1.6M96.4 276.5v1.6M216 278h65M216 273h200M216 263h165M216 268h65M231 263v15M256 263v15M311 273v20M393.4 260.5l9-2.5v10l-9-2.5zM4 280.7h148.9"/>
<path d="M4 287h148.9M84 287v6M118.4 287v6M270.4 287.3h1.3M270.4 286h1.3M271 285.3v1.3"/>
<circle cx="160.2" cy="35.8" r=".86"/>
<circle cx="172.7" cy="36" r=".82"/>
<circle cx="172.8" cy="36" r="1.02"/>
<circle cx="177.8" cy="36" r="1.68"/>
<circle cx="177.8" cy="36.1" r="1.73"/>
<circle cx="182.7" cy="36" r=".91"/>
<circle cx="182.8" cy="36" r=".76"/>
<circle cx="187.7" cy="36" r="1.68"/>
<circle cx="187.8" cy="36" r="1.73"/>
<circle cx="192.7" cy="36" r="1.02"/>
<circle cx="192.7" cy="36" r=".82"/>
<circle cx="210.3" cy="35.8" r=".85"/>
<circle cx="247.8" cy="35.8" r=".85"/>
<circle cx="149.9" cy="42.3" r="1.5"/>
<circle cx="149.9" cy="47.3" r="1.43"/>
<circle cx="149.9" cy="47.3" r="1.51"/>
<circle cx="149.9" cy="42.3" r="1.44"/>
<circle cx="160.3" cy="53.8" r=".85"/>
<circle cx="172.7" cy="53.5" r=".82"/>
<circle cx="172.8" cy="53.5" r="1.02"/>
<circle cx="177.7" cy="53.5" r="1.69"/>
<circle cx="177.8" cy="53.6" r="1.73"/>
<circle cx="180.5" cy="59.6" r="1.36"/>
<circle cx="180.5" cy="59.6" r="1.29"/>
<circle cx="182.7" cy="53.5" r=".91"/>
<circle cx="182.8" cy="53.5" r=".76"/>
<circle cx="184" cy="59.6" r="1.35"/>
<circle cx="184" cy="59.6" r="1.3"/>
<circle cx="187.7" cy="53.5" r="1.67"/>
<circle cx="187.8" cy="53.5" r="1.73"/>
<circle cx="192.7" cy="53.5" r="1.02"/>
<circle cx="192.7" cy="53.5" r=".82"/>
<circle cx="210.3" cy="53.8" r=".84"/>
<circle cx="246" cy="59.6" r="1.3"/>
<circle cx="246" cy="59.6" r="1.36"/>
<circle cx="265.7" cy="42.3" r="1.42"/>
<circle cx="265.8" cy="47.3" r="1.42"/>
<circle cx="265.8" cy="42.3" r="1.5"/>
<circle cx="265.8" cy="47.3" r="1.5"/>
<circle cx="198" cy="65" r="1.14"/>
<circle cx="150.3" cy="96.4" r="1.48"/>
<circle cx="150.3" cy="96.5" r="1.42"/>
<circle cx="169.2" cy="91" r="1.5"/>
<circle cx="169.2" cy="91" r="1.3"/>
<circle cx="169.3" cy="91" r="1.35"/>
<circle cx="179.2" cy="86.9" r=".5"/>
<circle cx="179.2" cy="86.9" r=".84"/>
<circle cx="179.3" cy="86.8" r=".75"/>
<circle cx="181.5" cy="86.4" r="1.16"/>
<circle cx="181.5" cy="86.4" r="1.11"/>
<circle cx="184" cy="86.4" r="1.16"/>
<circle cx="184" cy="86.4" r="1.11"/>
<circle cx="195.2" cy="91" r="1.31"/>
<circle cx="195.2" cy="91" r="1.34"/>
<circle cx="195.3" cy="91" r="1.51"/>
<circle cx="234.7" cy="91" r="1.3"/>
<circle cx="234.7" cy="91" r="1.35"/>
<circle cx="234.8" cy="91" r="1.5"/>
<circle cx="245.7" cy="91" r="1.3"/>
<circle cx="245.8" cy="91" r="1.35"/>
<circle cx="245.8" cy="91" r="1.5"/>
<circle cx="265.3" cy="96.5" r="1.49"/>
<circle cx="265.3" cy="96.4" r="1.43"/>
<circle cx="341.4" cy="106.4" r="1.52"/>
<circle cx="341.4" cy="100.9" r="1.52"/>
<circle cx="341.4" cy="101" r="1.38"/>
<circle cx="341.4" cy="106.4" r="1.37"/>
<circle cx="341.4" cy="106.4" r="1.33"/>
<circle cx="341.4" cy="100.9" r="1.33"/>
<circle cx="344.8" cy="118.2" r="1.51"/>
<circle cx="357.9" cy="106.4" r="1.52"/>
<circle cx="357.9" cy="100.9" r="1.52"/>
<circle cx="357.9" cy="101" r="1.38"/>
<circle cx="357.9" cy="106.4" r="1.37"/>
<circle cx="357.9" cy="106.4" r="1.33"/>
<circle cx="357.9" cy="100.9" r="1.33"/>
<circle cx="358.4" cy="131.8" r="1.5"/>
<circle cx="160.2" cy="177.7" r="1.01"/>
<circle cx="160.3" cy="168.7" r=".86"/>
<circle cx="169" cy="162.9" r=".62"/>
<circle cx="180.5" cy="162.9" r=".62"/>
<circle cx="184" cy="162.8" r=".63"/>
<circle cx="195.5" cy="162.8" r=".63"/>
<circle cx="210.2" cy="177.7" r="1"/>
<circle cx="210.3" cy="168.7" r=".84"/>
<circle cx="234.5" cy="162.9" r=".62"/>
<circle cx="246" cy="162.9" r=".62"/>
<circle cx="247.5" cy="177.7" r="3.7"/>
<circle cx="247.8" cy="168.7" r=".84"/>
<circle cx="160.2" cy="186.7" r=".87"/>
<circle cx="181.2" cy="192.6" r="1.14"/>
<circle cx="210.2" cy="186.7" r=".85"/>
<circle cx="247.7" cy="186.7" r=".85"/>
<circle cx="257.5" cy="201.3" r="1.14"/>
</g>
<path d="M412.4 262.3a2.5 2.5 0 0 0-4.1-1.1 2.5 2.5 0 0 0 1 4.2 2.5 2.5 0 0 0 3.2-2.9l-.1-.2" fill="none" stroke="#000" stroke-width=".3" stroke-dasharray="30.5 1.3 1.3 1.3" stroke-dashoffset="24.5" stroke-linecap="butt"/>
<path d="M414.8 261.5a5 5 0 0 0-8.3-2 5 5 0 0 0 2.2 8.3 5 5 0 0 0 6.2-6l-.1-.3" fill="none" stroke="#000" stroke-width=".3" stroke-dasharray="30.5 1.3 1.3 1.3" stroke-dashoffset="16.7" stroke-linecap="butt"/>
<path d="M246.5 177.7h-1M247.8 178.9v1M247.8 176.4v-1M249 177.7h1" fill="none" stroke="#000" stroke-width=".3" stroke-dasharray="30.5 1.3 1.3 1.3"/>
<path d="M349.7 96.8v6.5" fill="none" stroke="#000" stroke-width=".3" stroke-dasharray="30.5 1.3 1.3 1.3" stroke-dashoffset="29.1"/>
<path d="M410 255.7v14.9" fill="none" stroke="#000" stroke-width=".3" stroke-dasharray="30.5 1.3 1.3 1.3" stroke-dashoffset="25"/>
<path d="M403.4 263l12.6-.1" fill="none" stroke="#000" stroke-width=".3" stroke-dasharray="30.5 1.3 1.3 1.3" stroke-dashoffset="26.1"/>
<path d="M216 248v5" fill="none" stroke="#000" stroke-width=".3" stroke-dasharray="30.5 1.3 1.3 1.3" stroke-dashoffset="29.9"/>
<path d="M155.3 53.5v-17.5M182.8 53.5v-17.5M232.8 53.5v-17.5M260.3 53.5v-17.5" fill="none" stroke="#f00" stroke-width=".3" stroke-dasharray="30.5 1.3 1.3 1.3" stroke-dashoffset="23.6"/>
<g fill="#000">
<path d="M338.1 108.1l.4-.3 .3 1z"/>
<path d="M123.8 28.3l.9 .3-.9 .2zM155.3 28.6l.9-.3v.5zM124.7 21.6l1.1-.3v.5zM181.8 21.3l.9 .3-.9 .2z"/>
<path d="M204.3 28.3l.9 .3-.9 .2zM160.3 28.6l1-.3v.5zM271.7 158l1.1 .3-1.1 .2zM247.8 158.3l.9-.3v.5zM359.7 113.7l1 .2-1 .3zM349.7 113.9l1-.2v.5z"/>
<path d="M271.7 29.5l1.1 .3-1.1 .2zM260.2 29.8l1.1-.3v.5zM231.7 21.3l1.1 .3-1.1 .2zM182.7 21.6l1.1-.3v.5z"/>
<path d="M338.9 79.9l1-.2v.5zM359.4 79.7l1 .2-1 .3z"/>
<path d="M121.4 87l.2 .9h-.5zM121.1 138.5h.5l-.2 .9zM198.3 36.1l.3 .9h-.5zM198.1 52.5h.5l-.3 1zM277.3 168.7l.3 1h-.5zM277.1 185.7h.5l-.3 1zM284.3 166.7l.3 1h-.5zM284.1 187.7h.5l-.3 1zM365.7 83.5l.3 1h-.5zM365.5 108.4h.5l-.3 1.1z"/>
<path d="M124.7 80.6l1.1-.2v.5zM271.7 80.4l1.1 .2-1.1 .3zM172.5 54.5l-.5 .9 .5 .2zM172.8 32.3l.9-.2v.5zM191.7 32.1l1.1 .2-1.1 .3zM183 54.4v1.1l.5-.2zM160.3 200.3l1-.2v.5zM209.3 200.1l1 .2-1 .3zM210.3 200.3l.9-.2v.5zM246.7 200.1l1.1 .2-1.1 .3zM160.8 178.6l.2 1 .5-.3zM248.2 187.4l.3 1 .4-.2zM124.7 158.3l1.1-.3v.5zM159.2 158l1.1 .3-1.1 .2zM124.7 200.3l1.1-.2v.5zM159.2 200.1l1.1 .2-1.1 .3zM338.8 113.9l1-.2v.5zM348.7 113.7l1 .2-1 .3z"/>
<path d="M160.3 158.3l1-.3v.5zM209.3 158l1 .3-1 .2z"/>
<path d="M210.3 158.3l.9-.3v.5zM246.7 158l1.1 .3-1.1 .2z"/>
<path d="M346.8 198.9l1-.3v.5zM343.8 198.6l1 .3-1 .2z"/>
<path d="M337.9 200.9l.2 1h-.5zM337.6 208h.5l-.2 .9z"/>
</g>
<path d="M338.8 108.4v.5" fill="none" stroke="#f00" stroke-width=".3"/>
<g font-size="6.3">
<text x="282.1" y="250.3">名称</text>
<text x="347.1" y="250.3">图号</text>
<text x="282.1" y="260.3">材质</text>
<text x="347.1" y="260.3">质量</text>
<text x="383.3" y="262.1">视</text>
<text x="383.3" y="270">图</text>
<text x="282.1" y="270.3">版次</text>
<text x="347.1" y="270.3">比例</text>
</g>
<g font-size="4.9">
<text x="4.7" y="229.6">注意：1.行走平行度（正面+侧面），450行程内，≤±0.03mm，1000行程内，≤±0.05mm。</text>
<text x="13.4" y="235.6">2.本体形变，450行程内，≤±0.03mm，1000行程内，≤±0.05mm。</text>
<text x="16.9" y="245.5">型号规格</text>
<text x="78.9" y="245.5">GTH4-100-BM-M05-C4</text>
<text x="10.7" y="253.5">螺杆规格/型号</text>
<text x="61.8" y="253.5">1002</text>
<text x="96.3" y="253.5">1005</text>
<text x="16.9" y="259.5">有效行程</text>
<text x="97.5" y="259.5">100</text>
<text x="16.9" y="265.5">精度等级</text>
<text x="98.7" y="265.5">C7</text>
<text x="16.9" y="272">马达容量</text>
<text x="87.6" y="272">50W(无刹车)</text>
<text x="11.9" y="279.1">重复定位精度</text>
<text x="97.7" y="279.1">0.02</text>
<text x="4.5" y="285.9">感应开关方式及数量</text>
<text x="81.4" y="285.9">外挂型三只（C4）</text>
<text x="11.9" y="292.1">建议最快速度</text>
<text x="58.1" y="292.1">100MM/S</text>
<text x="92.5" y="292.1">250MM/S</text>
<text x="127" y="292">500MM/S</text>
</g>
<g font-size="4.2">
<text x="301.9" y="249.5">GTH4-100-BM-M05-C4</text>
<text x="259" y="267">2022/9/24</text>
</g>
<g font-size="4.1">
<text x="131.8" y="21">116 滑台原点</text>
<text x="195.2" y="21">100 有效行程</text>
<text x="126.5" y="28">61</text>
<text x="133" y="28">1 滑台极限位置</text>
<text x="184.6" y="28">90</text>
<text x="276.2" y="29.2">25</text>
<text x="284.8" y="29.2">1 滑台极限位置</text>
<text x="184.6" y="31.8">40</text>
<text x="197.8" y="32.6" transform="rotate(-90 197.8 32.6)">35</text>
<text x="143.7" y="66.5">4 x M4</text>
<text x="161.7" y="66.5">9.5</text>
<text x="187.8" y="66.5">2 x</text>
<text x="201.2" y="66.5">3 H7</text>
<text x="217.2" y="66.5">4.5</text>
<text x="197.2" y="80">296</text>
<text x="347.6" y="79.3">43</text>
<text x="365.2" y="97.3" transform="rotate(-90 365.2 97.3)">52</text>
<text x="322.9" y="103.2">基准面</text>
<text x="325.1" y="113.3">21.70</text>
<text x="365.6" y="113.3">22</text>
<text x="120.8" y="114.8" transform="rotate(-90 120.8 114.8)">105</text>
<text x="138.6" y="157.7">71</text>
<text x="178.8" y="157.7">100</text>
<text x="229.7" y="157.7">75</text>
<text x="258" y="157.7">50</text>
<text x="252.2" y="179.2">II</text>
<text x="276.8" y="178.3" transform="rotate(-90 276.8 178.3)">36</text>
<text x="283.8" y="178.3" transform="rotate(-90 283.8 178.3)">44</text>
<text x="342.9" y="177.8">II</text>
<text x="339.9" y="183">2 : 1</text>
<text x="171.1" y="194">2 x</text>
<text x="184.4" y="194">4 H7</text>
<text x="200.4" y="194">4</text>
<text x="255.6" y="197.7">6 x M4</text>
<text x="274.8" y="197.7">10</text>
<text x="138.6" y="199.8">71</text>
<text x="180.8" y="199.8">100</text>
<text x="229.7" y="199.8">75</text>
<text x="260.7" y="202.7">3.40 贯穿</text>
<text x="333.2" y="200.1" transform="rotate(-90 333.2 200.1)">+0.012</text>
<text x="337.3" y="198.1" transform="rotate(-90 337.3 198.1)">0</text>
<text x="349.9" y="198.3">1</text>
<text x="337.3" y="204.2" transform="rotate(-90 337.3 204.2)">4</text>
<text x="221.3" y="247.4">1</text>
<text x="131.6" y="253.2">1010</text>
<text x="218.2" y="257.4">序号</text>
<text x="221.3" y="252.4">2</text>
<text x="230.7" y="257.4">修 订 版 次</text>
<text x="255.9" y="257.4">设计变更编号</text>
<text x="225" y="262.4">设</text>
<text x="238.8" y="262.4">计</text>
<text x="252.5" y="262.4">变</text>
<text x="266.2" y="262.4">更</text>
<text x="218.4" y="267.4">设 计</text>
<text x="367.9" y="269.9">1:2</text>
<text x="218.4" y="272.4">校 核</text>
<text x="218.4" y="277.4">批 准</text>
<text x="218.9" y="282.9">技术要求：</text>
<text x="229.2" y="287.4">1、未标注公差全部 0.1</text>
<text x="229.1" y="291.9">2、未标注倒角全部C0.3</text>
</g>
</svg>
